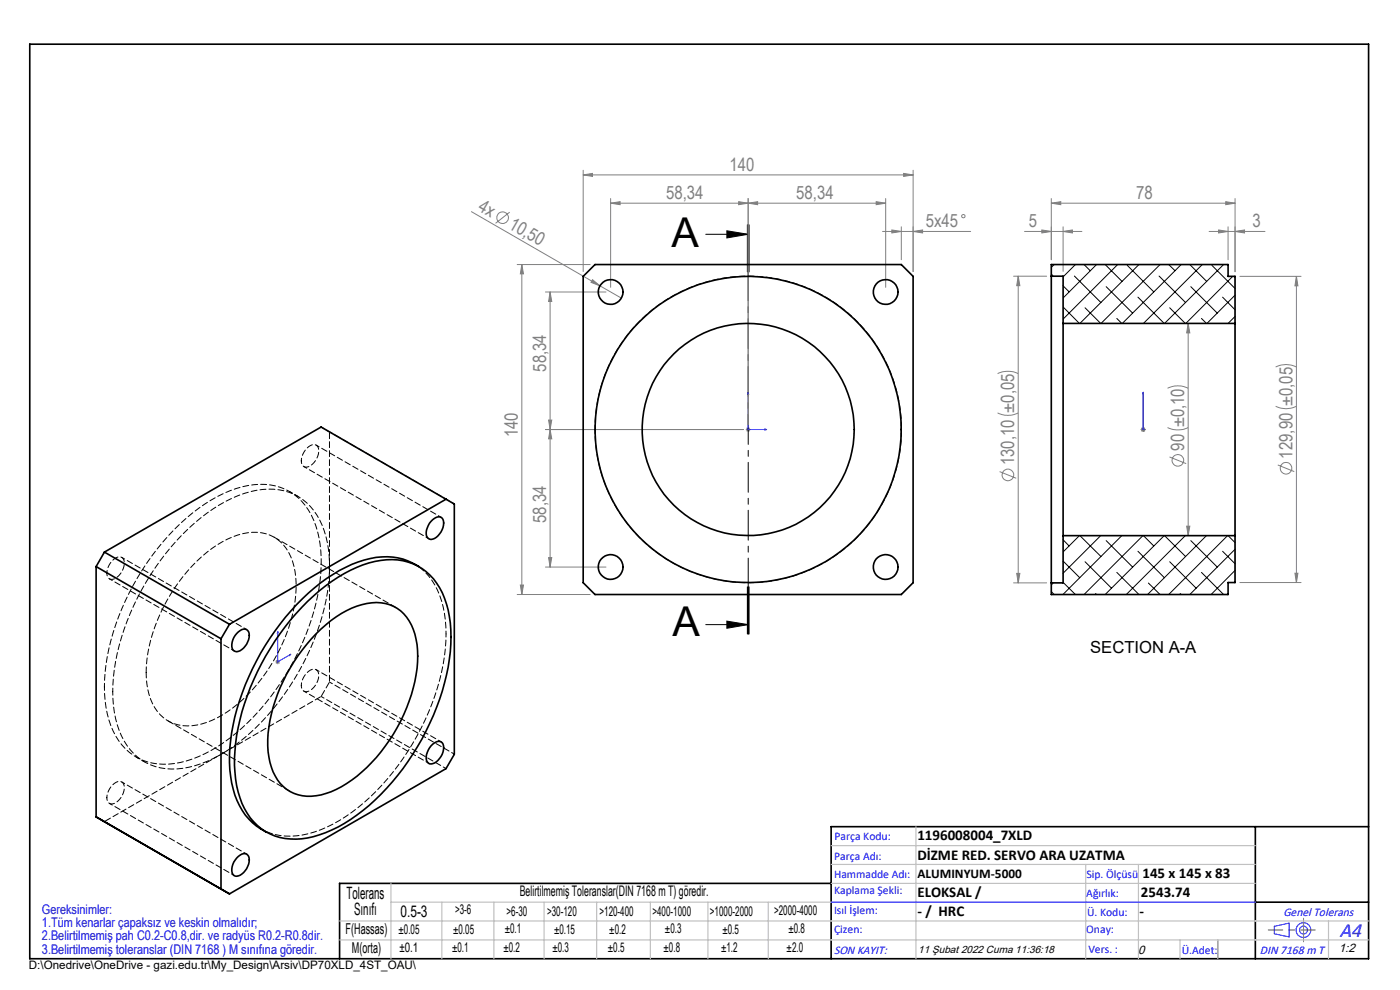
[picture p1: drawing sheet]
<svg xmlns="http://www.w3.org/2000/svg" width="297mm" height="210mm" viewBox="0 0 297 210" stroke-linecap="round" stroke-linejoin="round" font-family="sans-serif">
<g fill="none" stroke="#808080" stroke-width=".21">
<path d="M123.7 37.1l2-.3v.6zM123.7 36.1v21.5M123.7 37.1h70M191.7 36.8l2 .3-2 .3zM193.7 36.1v21.5M100 44.9l27.3 15.7M108.1 45l-3 2.4M109.7 56.1h15.5M110.7 56.1l.4 2h-.7zM110.7 56.1v70M125.7 59.3l1.6 1.3-1.9-.7zM129.5 43.1l2.1-.3v.6z"/>
<path d="M129.5 42.1v18.9M129.5 43.1h58.4M156.7 42.8l2 .3-2 .3zM158.7 43.1l2-.3v.6zM158.7 42.1v48M185.9 42.8l2 .3-2 .3zM187.2 49.1h18.7M187.9 42.1v18.9M189.2 48.8l2 .3-2 .3zM191.2 48.1v7M193.7 49.1l2-.3v.6zM215 58.6h7"/>
<path d="M216 58.6l.4 2h-.7zM216 58.6v65M217.3 49.1h12.2M221 48.8l2 .3-2 .3zM223 43.1l2-.3v.6zM223 43.1h39M223 42.1v13M225.5 49.1l2-.3v.6zM225.5 48.1v9.5M256.5 49.1h11.9M258.5 48.8l2 .3-2 .3zM260 42.8l2 .3-2 .3z"/>
<path d="M260.5 48.1v7M262 49.1l2-.3v.6zM262 42.1v15.5M263 58.6h13M275 58.6l.3 2h-.6zM275 58.6v65M115.7 61.9h12.9M116.7 61.9l.4 2.1h-.7zM116.7 61.9v58.4M127.3 60.6l4.5 2.6M211.6 79.3a5.1 5.1 0 0 1 4.4 0M252.1 68.6l.3 2h-.7z"/>
<path d="M252.1 68.6v45M270.6 77.8a4.9 4.9 0 0 1 4.4 0M115.7 91.1h42M116.4 89.1h.7l-.4 2zM116.7 91.1l.4 2h-.7zM158.2 91.1h1M158.4 90.8l.7 .7M158.7 90.6v1M159.1 90.8l-.7 .7M211.6 87.6a4.8 4.8 0 0 0 4.4 0M242 91.1h1M242.2 90.8l.7 .7"/>
<path d="M242.5 90.6v1M242.9 90.8l-.7 .7M247.7 90.7a5.1 5.1 0 0 0 4.4 0M247.7 82.4a4.8 4.8 0 0 1 4.4 0M248.1 96.9l3.5 1.4M270.6 86.2a4.9 4.9 0 0 0 4.4 0M271.1 98.6l3.5 1.4M116.4 118.3h.7l-.4 2zM212.1 100l3.5 1.5M251.7 111.6h.7l-.3 2zM58.9 139.9v1M109.7 126.1h15.5"/>
<path d="M110.4 124.1h.7l-.4 2zM115.7 120.3h12.9M215 123.6h7M215.7 121.6h.7l-.4 2zM263 123.6h13M274.7 121.6h.6l-.3 2zM58.4 140.4h1M58.6 140l.7 .7M59.3 140l-.7 .7"/>
<circle cx="106.6" cy="46.2" r="1.24"/>
<circle cx="204.4" cy="45.9" r=".35"/>
<circle cx="249.9" cy="97.6" r="1.24"/>
<circle cx="272.8" cy="99.3" r="1.23"/>
<circle cx="213.8" cy="100.7" r="1.24"/>
</g>
<path d="M149.7 49.7h9M154.2 49l4.5 .7-4.5 .8zM158.5 47.7v10M158.7 47.7v10M158.9 47.7v10M149.7 132.5h9M154.2 131.8l4.5 .7-4.5 .8zM158.5 124.5v10M158.7 124.5v10M158.9 124.5v10zM258.3 199.4v4" fill="none" stroke="#000" stroke-width=".21"/>
<g fill="none" stroke="#00f" stroke-width=".21">
<path d="M158.7 83.2v7.9h4M158.7 83.2l.1 .4h-.2zM162.3 91l.4 .1-.4 .1zM242.5 91v.2zM242.5 83.2v.4v-.4M242.5 91.1h.1M242.5 83.2v7.9M58.9 133.9l.1 .3-.2 .1zM58.9 133.9v6.5l2.8-1.6M61.4 138.9l.3-.1-.3 .2zM176.3 191.4h90M270.3 196.5l3.2-.7v2.9l-3.2-.6z"/>
<circle cx="276.5" cy="197.3" r="1.57"/>
<circle cx="276.5" cy="197.3" r=".83"/>
</g>
<path d="M158.7 47.7v86.8" fill="none" stroke="#000" stroke-width=".21" stroke-dasharray="6.3 1.3 1.3 1.3" stroke-dashoffset=".4"/>
<path d="M6.3 9.4h284v194h-284zM266.3 175.4v28M290.3 175.4h-114v28M176.3 187.4h-104.3v16M266.3 191.4h24" fill="none" stroke="#000" stroke-width=".35"/>
<path d="M279 197.3h-9.9" fill="none" stroke="#f00" stroke-width=".21" stroke-dasharray="15.2 1.3 1.3 1.3" stroke-dashoffset="12.2"/>
<path d="M276.5 197.3v2.5M276.5 197.3v-2.5" fill="none" stroke="#808080" stroke-width=".21" stroke-dasharray="15.2 1.3 1.3 1.3"/>
<g fill="none" stroke="#c0c0c0" stroke-width=".25">
<path d="M176.3 179.4h90M194.3 175.4v28M72 199.4h218.3M72 195.4h218.3M82.9 187.4v16M82.9 191.4h183.4M93.7 191.4v12M104.8 191.4v12M115.4 191.4v12M126.6 191.4v12M138 191.4v12M150.2 191.4v12"/>
<path d="M163 191.4v12M176.3 183.4h90M176.3 187.4h90M230.3 183.4v20M241.5 183.4v20M250.3 199.4v4M258.3 199.4v4M281.8 195.4v8"/>
</g>
<path d="M154.2 49l4.5 .7-4.5 .8zM154.2 131.8l4.5 .7-4.5 .8z" fill="#000"/>
<g fill="#00f">
<path d="M162.3 91l.4 .1-.4 .1zM158.7 83.2l.1 .4h-.2z"/>
<path d="M61.4 138.9l.3-.1-.3 .2zM58.9 133.9l.1 .3-.2 .1zM242.5 91v.2zM242.5 83.2v.4zM242.5 91v.2zM242.5 83.2v.4z"/>
</g>
<g fill="#808080">
<path d="M125.7 59.3l1.6 1.3-1.9-.7z"/>
<path d="M156.7 42.8l2 .3-2 .3zM129.5 43.1l2.1-.3v.6zM225.5 49.1l2-.3v.6zM221 48.8l2 .3-2 .3z"/>
<path d="M158.7 43.1l2-.3v.6zM185.9 42.8l2 .3-2 .3z"/>
<path d="M123.7 37.1l2-.3v.6zM191.7 36.8l2 .3-2 .3z"/>
<path d="M223 43.1l2-.3v.6zM260 42.8l2 .3-2 .3z"/>
<path d="M193.7 49.1l2-.3v.6zM189.2 48.8l2 .3-2 .3z"/>
<path d="M262 49.1l2-.3v.6zM258.5 48.8l2 .3-2 .3z"/>
<path d="M116.4 89.1h.7l-.4 2zM116.7 61.9l.4 2.1h-.7z"/>
<path d="M110.7 56.1l.4 2h-.7zM110.4 124.1h.7l-.4 2z"/>
<path d="M116.7 91.1l.4 2h-.7zM116.4 118.3h.7l-.4 2zM216 58.6l.4 2h-.7zM215.7 121.6h.7l-.4 2zM275 58.6l.3 2h-.6zM274.7 121.6h.6l-.3 2z"/>
<path d="M252.1 68.6l.3 2h-.7zM251.7 111.6h.7l-.3 2z"/>
</g>
<g fill="none" stroke="#000" stroke-width=".35">
<path d="M126.2 56.1h65l2.5 2.5v65l-2.5 2.5h-65l-2.5-2.5v-65zM223 58.6v65M223 58.6v-2.5h37.5v2.5h1.5v10M223 58.6h2.5v10M225.5 68.6v45M225.5 68.6h36.5M262 68.6v45M22.2 117.1l45.9-26.5 28.3 16.3v53.1l-1.8 3-45.9 26.6M22.2 117.1l-1.8 3.1M22.2 117.1l26.5 15.3M91.4 110.6l.4-.4a1.32 1.32 0 0 1 2.2 0 3.6 3.6 0 0 1-2.6 4.2 1.36 1.36 0 0 1-.9-2l.4-1zM94.6 105.9l-45.9 26.5"/>
<path d="M225.5 113.6v10h-2.5M225.5 113.6h36.5M262 113.6v10h-1.5v2.5h-37.5v-2.5M20.4 120.2l26.5 15.3M20.4 120.2v53.1l28.3 16.3M46.9 135.5v53.1l1.8 1M48.7 132.4l-1.8 3.1M50.2 134.4l.4-.4a1.32 1.32 0 0 1 2.1 0 3.6 3.6 0 0 1-2.5 4.2 1.18 1.18 0 0 1-1-1.5l.4-1.5zM65.2 127.6a29.7 29.7 0 0 1 15.6-8.7 11.8 11.8 0 0 1 13.5 8 29.9 29.9 0 0 1 0 18 52.8 52.8 0 0 1-18.6 28 23.7 23.7 0 0 1-12.9 5.1 11.8 11.8 0 0 1-11.9-8.8 31.1 31.1 0 0 1 .4-18.2 54.6 54.6 0 0 1 13.9-23.4zM67.1 134.4a20.3 20.3 0 0 1 11.7-6.5 8.3 8.3 0 0 1 9.2 6.6 24.9 24.9 0 0 1-1.7 15.7 33.3 33.3 0 0 1-15 17.3 10.5 10.5 0 0 1-9.7 .4 10.5 10.5 0 0 1-4.7-8.5 32.2 32.2 0 0 1 6.3-20.3l1.9-2.4zM88.9 120.2a13.8 13.8 0 0 0-13-1 37.6 37.6 0 0 0-16.5 13.2 50.5 50.5 0 0 0-10.7 27.8 19.5 19.5 0 0 0 4.1 13.5l1.6 1.5 2.1 1.3M91.4 158.2l.4-.3a1.32 1.32 0 0 1 2.2-.1 3.6 3.6 0 0 1-2.6 4.3 1.36 1.36 0 0 1-.9-2.1l.4-.9z"/>
<path d="M50.2 182l.4-.3a1.32 1.32 0 0 1 2.1-.1 3.6 3.6 0 0 1-2.5 4.3 1.18 1.18 0 0 1-1-1.6l.4-1.4z"/>
<circle cx="129.6" cy="61.9" r="2.63"/>
<circle cx="187.9" cy="61.9" r="2.63"/>
<circle cx="158.7" cy="91.1" r="32.5"/>
<circle cx="158.7" cy="91.1" r="22.5"/>
<circle cx="129.6" cy="120.3" r="2.62"/>
<circle cx="187.9" cy="120.3" r="2.62"/>
</g>
<path d="M126.2 91.1a32.5 32.5 0 0 1 48.2-28.5 32.5 32.5 0 0 1 1.7 56 32.5 32.5 0 0 1-49.8-25.6l-.1-1.9" fill="none" stroke="#000" stroke-width=".21" stroke-dasharray="1.3 .6" stroke-dashoffset=".4"/>
<path d="M63.9 97.8a3.6 3.6 0 0 1 2.7-3.5 1.19 1.19 0 0 1 1 1.5 3.5 3.5 0 0 1-2.8 3.3 1.12 1.12 0 0 1-.9-1.3M22.7 121.6a3.6 3.6 0 0 1 2.6-3.5 1.19 1.19 0 0 1 1.1 1.6 3.5 3.5 0 0 1-2.9 3.2 1.12 1.12 0 0 1-.8-1.3M94.6 134.5a18.5 18.5 0 0 0-4.4-13.2l-2.3-1.7M63.9 145.4a3.6 3.6 0 0 1 2.7-3.5 1.19 1.19 0 0 1 1 1.6 3.5 3.5 0 0 1-2.8 3.2 1.12 1.12 0 0 1-.9-1.3M22.7 169.2a3.6 3.6 0 0 1 2.6-3.5 1.19 1.19 0 0 1 1.1 1.6 3.5 3.5 0 0 1-2.9 3.2 1.12 1.12 0 0 1-.8-1.3" fill="none" stroke="#000" stroke-width=".21" stroke-dasharray="1.3 .6" stroke-dashoffset=".7"/>
<g fill="none" stroke="#000" stroke-width=".21" stroke-dasharray="1.3 .6" stroke-dashoffset=".6">
<path d="M64.5 99l26.5 15.3M68.1 90.6l1.8 1M69.9 91.6l26.5 15.3M63.2 105.3l-1.8-1M93.6 109.7l-26.5-15.3M23.2 122.8l26.5 15.3M52.4 133.5l-26.6-15.3M64.5 146.6l26.5 15.3M68.1 147.7l26.5 15.3M93.6 157.4l-26.5-15.3M96.4 160l-26.5-15.3M23.2 170.4l26.5 15.3"/>
<path d="M28.9 160.6l1.8 1M55.4 175.9a13.7 13.7 0 0 0 11.3 .6 36.8 36.8 0 0 0 16.6-12.7 51.3 51.3 0 0 0 11.3-27.8v-1.5M52.4 181.2l-26.6-15.3"/>
</g>
<path d="M31 142.6a35.6 35.6 0 0 1 11.8-24.6 17.6 17.6 0 0 1 11.8-5.1 8.5 8.5 0 0 1 7.8 7.2 26.7 26.7 0 0 1-2.9 17.3 33.1 33.1 0 0 1-13.4 14.9 11.1 11.1 0 0 1-9.9 .9 9.9 9.9 0 0 1-5-8.1l-.2-2.5" fill="none" stroke="#000" stroke-width=".21" stroke-dasharray="1.3 .6" stroke-dashoffset=".1"/>
<path d="M22.1 145.7a49.3 49.3 0 0 1 10.2-27.9 40.3 40.3 0 0 1 16.5-13.7 14.5 14.5 0 0 1 12.7 .2 14 14 0 0 1 6.2 9.8 37.5 37.5 0 0 1-2.9 20.8 51 51 0 0 1-18.7 23.5 19.8 19.8 0 0 1-13.8 3.5 12.2 12.2 0 0 1-9.2-9.2 23.9 23.9 0 0 1-1-7M23.9 146.7a49.3 49.3 0 0 1 10.2-27.9 40.3 40.3 0 0 1 16.4-13.7 14.5 14.5 0 0 1 12.8 .2 14 14 0 0 1 6.1 9.8 37.5 37.5 0 0 1-2.8 20.8 51 51 0 0 1-18.7 23.5 19.8 19.8 0 0 1-13.8 3.5 12.2 12.2 0 0 1-9.2-9.2 23.9 23.9 0 0 1-1-7" fill="none" stroke="#000" stroke-width=".21" stroke-dasharray="1.3 .6" stroke-dashoffset=".5"/>
<path d="M69.9 144.7v-53.1M69.9 144.7l-1.8 3M22.2 174.3l45.9-26.6" fill="none" stroke="#000" stroke-width=".21" stroke-dasharray="1.3 .6" stroke-dashoffset="-.2"/>
<path d="M84 128.9l-25.8-14.9M35.7 152.9l25.8 14.9" fill="none" stroke="#000" stroke-width=".21" stroke-dasharray="1.3 .6"/>
<g fill="none" stroke="#000" stroke-width=".21">
<path d="M223 58.1l.4 .5M223.6 56.1l-.6 .6M227.9 58.6l5.6 5.6M228.1 56.1l-2.6 2.6M230 56.1l1.3 1.3M232.6 56.1l-7.1 7.1M234.5 56.1l3.5 3.6M237.1 56.1l-11.6 11.6M239.1 56.3l5.7 5.6M241.6 56.1l-12.5 12.5M245.9 58.6l5.6 5.6M246.1 56.1l-12.5 12.5"/>
<path d="M247.9 56.1l1.4 1.3M250.6 56.1l-12.5 12.5M252.4 56.1l3.6 3.6M255.1 56.1l-12.5 12.5M257.1 56.3l4.9 4.9M259.6 56.1l-12.5 12.5M261.5 58.6l-9.9 10M225.5 65.1l3.5 3.5M225.5 60.6l1.3 1.3M230.2 65.3l3.3 3.3M234.7 60.8l5.6 5.6M236.9 67.5l1.1 1.1"/>
<path d="M241.4 63l5.6 5.6M248.1 65.3l3.4 3.3M252.6 60.8l5.6 5.6M254.9 67.5l1 1.1M259.4 63l2.6 2.7M262 62.6l-6 6M262 67.1l-1.5 1.5M225.5 119l3.6 3.5M225.5 114.5l1.3 1.3M229 113.6l-3.5 3.5M229.1 113.6l4.4 4.4M230.2 119.2l5.6 5.6"/>
<path d="M233.5 113.6l-8 8M234.7 114.7l5.6 5.6M238 113.6l-12.5 12.5M241.4 116.9l5.6 5.6M242.5 113.6l-12.5 12.5M242.6 113.6l2.2 2.2M247 113.6l-12.5 12.5M247.1 113.6l4.4 4.4M248.1 119.2l5.7 5.6M251.5 113.6l-12.6 12.5M252.6 114.7l5.6 5.6M255.9 113.6l-12.4 12.5"/>
<path d="M259.4 116.9l2.6 2.7M260.4 113.6l-12.5 12.5M260.5 113.6l1.5 1.5M262 116.5l-9.6 9.6M223 125.5l.6 .6M223.4 123.6l-.4 .5M225.7 123.7l2.4 2.4M232.4 125.9l.2 .2M236.9 121.4l4.7 4.7M243.6 123.7l2.5 2.4M250.4 125.9l.2 .2M254.9 121.4l4.7 4.7"/>
<path d="M262 121l-5.1 5.1"/>
</g>
<g font-size="8.7">
<text x="142.5" y="52.4">A</text>
<text x="142.7" y="134.9">A</text>
</g>
<text font-size="4.4" fill="#00f" x="284.2" y="198.7">A4</text>
<g font-size="3.9" fill="#808080">
<text x="154.8" y="36.2">140</text>
<text x="101.2" y="44.6" transform="rotate(30 101.2 44.6)">4x</text>
<text x="141.3" y="42.2">58,34</text>
<text x="168.9" y="42.2">58,34</text>
<text x="241" y="42.2">78</text>
<text x="107.7" y="48.3" transform="rotate(30 107.7 48.3)">10,50</text>
<text x="196.4" y="48.2">5x45</text>
<text x="218.3" y="48.2">5</text>
<text x="265.7" y="48.2">3</text>
<text x="115.9" y="78.9" transform="rotate(-90 115.9 78.9)">58,34</text>
<text x="109.9" y="92.8" transform="rotate(-90 109.9 92.8)">140</text>
<text x="251.2" y="95.6" transform="rotate(-90 251.2 95.6)">90 ±0,10</text>
<text x="215.2" y="98.7" transform="rotate(-90 215.2 98.7)">130,10 ±0,05</text>
<text x="274.2" y="97.3" transform="rotate(-90 274.2 97.3)">129,90 ±0,05</text>
<text x="115.9" y="110.9" transform="rotate(-90 115.9 110.9)">58,34</text>
</g>
<g font-size="3.6">
<text x="73.5" y="190.7">Tolerans</text>
<text x="75.1" y="194.1">Sınıfı</text>
</g>
<text font-size="3.5" x="231.3" y="138.6">SECTION A-A</text>
<text font-size="3.4" x="85" y="194.4">0.5-3</text>
<g font-size="3.2">
<text x="194.6" y="178.2">1196008004_7XLD</text>
<text x="194.6" y="182.4">DİZME RED. SERVO ARA UZATMA</text>
<text x="194.6" y="190.2">ELOKSAL /</text>
<text x="242" y="190.2">2543.74</text>
<text x="242.4" y="186.2">145 x 145 x 83</text>
<text x="194.6" y="194.3">- / HRC</text>
<text x="241.7" y="194.3">-</text>
<text x="73.3" y="198.1">F(Hassas)</text>
<text x="74.7" y="202.2">M(orta)</text>
</g>
<text font-size="3.1" x="110.3" y="190.1">Belirtilmemiş Toleranslar(DIN 7168 m T) göredir.</text>
<g font-size="2.8">
<text x="194.6" y="186.2">ALUMINYUM-5000</text>
<text x="96.5" y="193.9">&gt;3-6</text>
<text x="107.1" y="198">±0.1</text>
<text x="107.5" y="194.2">&gt;6-30</text>
<text x="116.1" y="194.2">&gt;30-120</text>
<text x="127.2" y="194.2">&gt;120-400</text>
<text x="138.4" y="194.2">&gt;400-1000</text>
<text x="150.6" y="194.2">&gt;1000-2000</text>
<text x="164.2" y="194.2">&gt;2000-4000</text>
<text x="167.2" y="198">±0.8</text>
<text x="84.6" y="198.2">±0.05</text>
<text x="84.7" y="201.9">±0.1</text>
<text x="95.9" y="201.9">±0.1</text>
<text x="96.1" y="198.1">±0.05</text>
<text x="106.8" y="201.9">±0.2</text>
<text x="117.2" y="202">±0.3</text>
<text x="117.5" y="198.1">±0.15</text>
<text x="129" y="201.9">±0.5</text>
<text x="129.3" y="198">±0.2</text>
<text x="140.8" y="201.9">±0.8</text>
<text x="141.1" y="198">±0.3</text>
<text x="153" y="201.9">±1.2</text>
<text x="153.3" y="198">±0.5</text>
<text x="166.9" y="201.8">±2.0</text>
</g>
<g font-size="2.8" fill="#0000e8">
<text x="8.9" y="193.8">Gereksinimler:</text>
<text x="8.9" y="196.6">1.Tüm kenarlar çapaksız ve keskin olmalıdır;</text>
<text x="8.9" y="199.5">2.Belirtilmemiş pah C0.2-C0.8,dir. ve radyüs R0.2-R0.8dir.</text>
<text x="8.9" y="202.3">3.Belirtilmemiş toleranslar (DIN 7168 ) M sınıfına göredir.</text>
</g>
<g font-size="2.6" fill="#00f">
<text x="272.3" y="194.3">Genel Tolerans</text>
<text x="176.9" y="202.3">SON KAYIT:</text>
<text x="267.3" y="202.3">DIN 7168 m T</text>
</g>
<g font-size="2.6">
<text x="241.4" y="202.3">0</text>
<text x="284" y="202">1:2</text>
</g>
<g font-size="2.5" fill="#00f">
<text x="177" y="178.2">Parça Kodu:</text>
<text x="177" y="182.4">Parça Adı:</text>
<text x="176.9" y="186.2">Hammadde Adı:</text>
<text x="177" y="189.7">Kaplama Şekli:</text>
<text x="230.5" y="190.2">Ağırlık:</text>
<text x="230.5" y="186.2">Sip. Ölçüsü</text>
<text x="176.9" y="193.9">Isıl İşlem:</text>
<text x="177" y="197.8">Çizen:</text>
<text x="230.4" y="197.8">Onay:</text>
<text x="230.6" y="194.3">Ü. Kodu:</text>
<text x="230.9" y="202.1">Vers. :</text>
<text x="250.7" y="202.3">Ü.Adet:</text>
</g>
<text font-size="2.5" x="6.1" y="205.5">D:\Onedrive\OneDrive - gazi.edu.tr\My_Design\Arsiv\DP70XLD_4ST_OAU\</text>
<text font-size="2.2" x="194.8" y="202.1">11 Şubat 2022 Cuma 11:36:18</text>
</svg>
